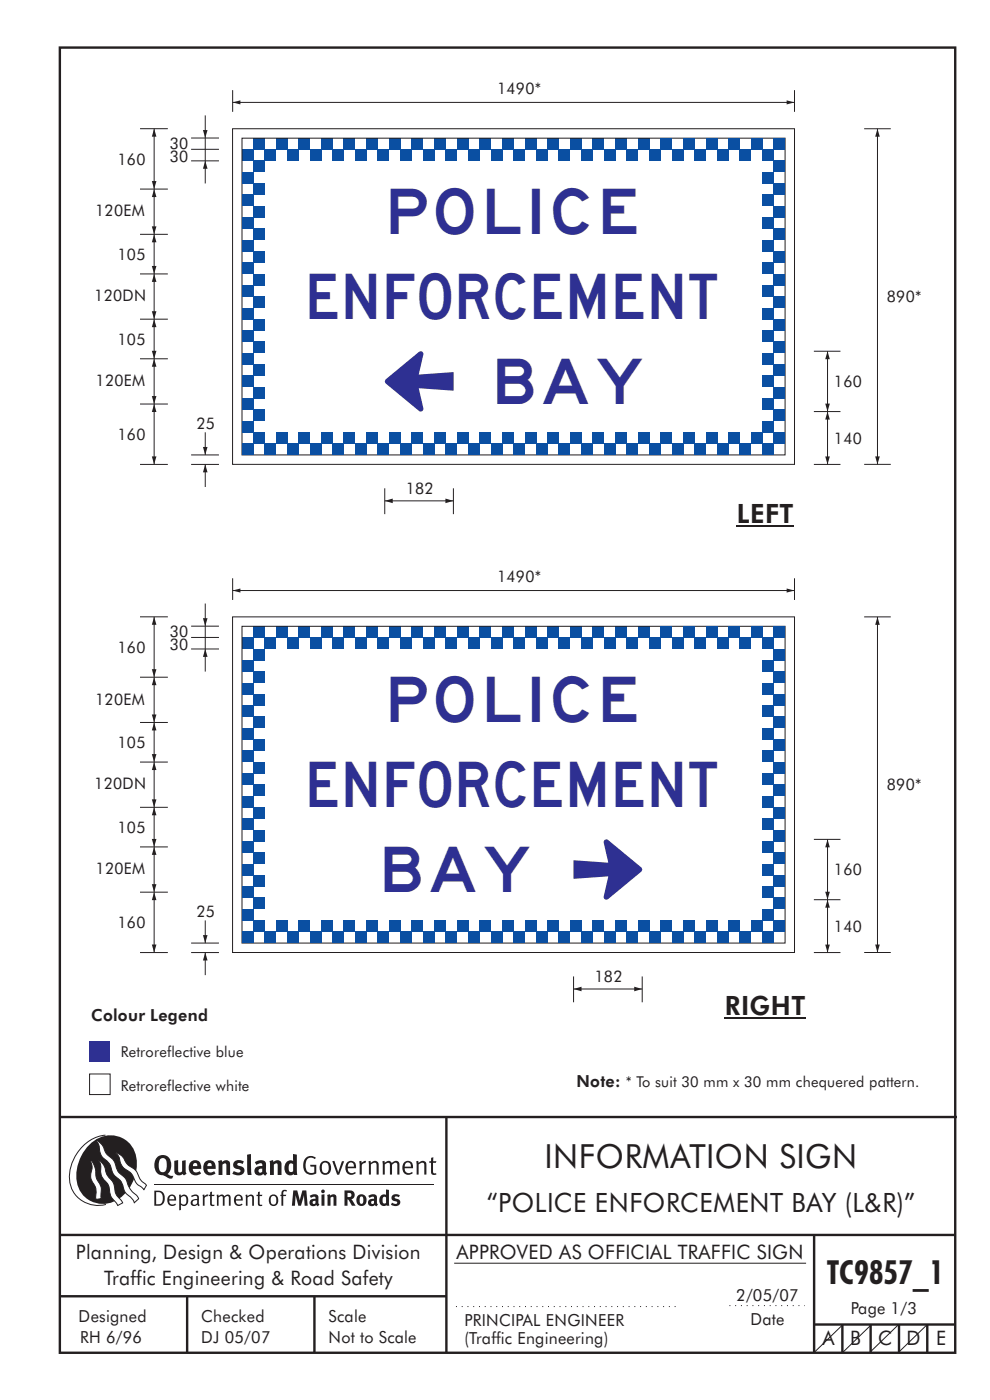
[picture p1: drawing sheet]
<svg xmlns="http://www.w3.org/2000/svg" width="210mm" height="297mm" viewBox="0 0 210 297" stroke-linecap="round" stroke-linejoin="round" font-family="sans-serif">
<g fill="none" stroke="#231f20" stroke-width=".51">
<path d="M12.7 10.1h189.9v276.9h-189.9zM12.7 237h190.3M94.7 236.9v50.1M12.7 262h190M12.7 275h82M39.7 275v12M66.7 275v12M172.7 262v25M172.7 281h30M178.7 281v6M184.7 281v6M190.7 281v6"/>
<path d="M196.7 281v6"/>
</g>
<path d="M96.3 268h74.7" fill="none" stroke="#231f20" stroke-width=".21"/>
<path d="M19 227.8h4.4v4.4h-4.4z" fill-rule="evenodd" fill="#fff" stroke="#231f20" stroke-width=".21"/>
<path d="M19 221h4.4v4.3h-4.4z" fill-rule="evenodd" fill="#2e3092"/>
<path d="M178.7 281.1l-6 5.8" fill="none" stroke="#231f20" stroke-width=".21"/>
<g fill="#231f20">
<path d="M64.9 245.6a1.61 1.61 0 0 1 2.1 0l-.2 .3a1.17 1.17 0 0 0-1.4-.2 1.17 1.17 0 0 0-.6 1.3 1.42 1.42 0 0 0 1.2 1.8l.7-.1v-1.2h-.8l-.1-.4h1.3v1.8a1.82 1.82 0 0 1-2.2 0 1.82 1.82 0 0 1-.6-2.1l.2-.7z" fill-rule="evenodd"/>
<path d="M68.2 246.5a1.77 1.77 0 0 0 .4 2.7 1.39 1.39 0 0 0 1.4-.5 1.39 1.39 0 0 0 .2-1.5 1.19 1.19 0 0 0-2-.7zM68.5 246.8a.83 .83 0 0 1 1 .1 .83 .83 0 0 1 .2 .9 .75 .75 0 0 1-.6 1.1 .75 .75 0 0 1-.8-.9v-.9z" fill-rule="evenodd"/>
<path d="M70.5 246.3h.4l.8 2.4 .8-2.4h.5l-1.1 2.9h-.4z" fill-rule="evenodd"/>
<path d="M73.6 246.7a1.74 1.74 0 0 0 .5 2.5l.9-.1 .5-.2-.2-.3a.89 .89 0 0 1-1.1 .2 .89 .89 0 0 1-.4-1h1.7a1.15 1.15 0 0 0-.4-1.4 1.15 1.15 0 0 0-1.5 .3zM74 246.8a.67 .67 0 0 1 .8-.1 .67 .67 0 0 1 .3 .8h-1.3z" fill-rule="evenodd"/>
<path d="M76.2 246.4l.4-.1 .1 .4 .5-.4h.5l-.2 .5a.61 .61 0 0 0-.8 .6v1.8h-.4z" fill-rule="evenodd"/>
<path d="M78.1 246.4l.5-.1 .1 .4a.89 .89 0 0 1 .9-.4 .89 .89 0 0 1 .7 .7v2.2h-.4v-2.2l-.1-.2-.3-.1-.8 .3v2.2h-.4z" fill-rule="evenodd"/>
<path d="M81.1 246.4l.4-.1 .1 .4a.83 .83 0 0 1 .8-.4 .83 .83 0 0 1 .7 .4 .86 .86 0 0 1 .9-.4 .86 .86 0 0 1 .7 .7v2.2h-.4l-.1-2.4a.5 .5 0 0 0-.8 .1l-.2 .2v2.1h-.5v-2.3l-.4-.2-.7 .3v2.2h-.4z" fill-rule="evenodd"/>
<path d="M85.7 246.7a1.74 1.74 0 0 0 .5 2.5l.9-.1 .5-.2-.2-.3a.89 .89 0 0 1-1.1 .2 .89 .89 0 0 1-.4-1h1.7a1.15 1.15 0 0 0-.5-1.4 1.15 1.15 0 0 0-1.4 .3zM86 246.8a.67 .67 0 0 1 .9-.1 .67 .67 0 0 1 .3 .8h-1.3z" fill-rule="evenodd"/>
<path d="M88.3 246.4l.4-.1 .1 .4a.89 .89 0 0 1 .9-.4 .89 .89 0 0 1 .7 .7v2.2h-.4v-2.2l-.1-.2-.3-.1-.8 .3v2.2h-.4z" fill-rule="evenodd"/>
<path d="M91.5 245.6l.4-.1v.8h.7l-.2 .4h-.5v2.1l.1 .1h.5l.1 .3a.71 .71 0 0 1-1.2-.6v-1.9h-.3v-.4h.3z" fill-rule="evenodd"/>
<path d="M37 246.3l.8-.2v2a.46 .46 0 0 0 .2 .6 .46 .46 0 0 0 .6-.2v-2.2l.8-.2v2.4l.2 .5-.6 .3-.2-.3a1.03 1.03 0 0 1-1.2 .3 1.03 1.03 0 0 1-.6-1.1z" fill-rule="evenodd"/>
<path d="M40.4 246.5a1.64 1.64 0 0 0 0 2.3 1.64 1.64 0 0 0 2.3 .1l-.4-.4a.78 .78 0 0 1-.9 .2 .78 .78 0 0 1-.5-.7h1.8a1.37 1.37 0 0 0-.6-1.7 1.37 1.37 0 0 0-1.7 .2zM41 246.9a.48 .48 0 0 1 .7-.1 .48 .48 0 0 1 .2 .6h-1z" fill-rule="evenodd"/>
<path d="M43.5 246.5a1.65 1.65 0 0 0-.2 2 1.65 1.65 0 0 0 1.9 .7l.5-.3-.3-.4a.78 .78 0 0 1-.9 .3 .78 .78 0 0 1-.5-.8h1.8a1.37 1.37 0 0 0-.6-1.7 1.37 1.37 0 0 0-1.7 .2zM44.1 246.9a.48 .48 0 0 1 .6-.1 .48 .48 0 0 1 .2 .6h-.9z" fill-rule="evenodd"/>
<path d="M46.3 246.3l.7-.2 .1 .4a.95 .95 0 0 1 1-.3 .95 .95 0 0 1 .7 .8v2.3h-.8v-2.3l-.3-.2-.5 .3v2.2h-.8z" fill-rule="evenodd"/>
<path d="M49.7 246.5a1.73 1.73 0 0 1 2-.1l-.2 .5-.6-.2a.42 .42 0 0 0-.6 .3l.2 .2a1.23 1.23 0 0 1 1.4 1.1 1.47 1.47 0 0 1-2.3 .9l-.3-.2 .3-.6 .7 .3a.47 .47 0 0 0 .7-.3 .87 .87 0 0 0-1-.5l-.4-.2-.1-.4z" fill-rule="evenodd"/>
<path d="M54.1 246.5l.3 .6 .3-.2a.62 .62 0 0 1 .9 .1v.4a1.21 1.21 0 0 0-1.3 .3 1.21 1.21 0 0 0-.2 1.3 1.19 1.19 0 0 0 1.7 0l.5 .4 .4-.5-.3-.3v-1.4a.96 .96 0 0 0-1.3-1.1zM55 248l.6-.1v.7a.43 .43 0 0 1-.6 .1 .43 .43 0 0 1 0-.7z" fill-rule="evenodd"/>
<path d="M57.2 246.3l.7-.2 .1 .4a.95 .95 0 0 1 1-.3 .95 .95 0 0 1 .7 .8v2.3h-.8v-2.3l-.3-.2-.5 .3v2.2h-.8z" fill-rule="evenodd"/>
<path d="M62.2 244.8v1.5a1.29 1.29 0 0 0-1.4 .2 1.29 1.29 0 0 0-.5 1.3 1.24 1.24 0 0 0 .5 1.3 1.24 1.24 0 0 0 1.5 0l.1 .2h.7l-.1-4.4zM61.5 246.9l.4-.1 .3 .2v1.5l-.3 .1a.48 .48 0 0 1-.6-.4 1.52 1.52 0 0 1 .2-1.3z" fill-rule="evenodd"/>
<path d="M52.4 245l.8-.2 .2 4.5h-.8l-.1-.2z" fill-rule="evenodd"/>
</g>
<path d="M22.4 240.8a9 9 0 0 0-7.4 10.9 6.2 6.2 0 0 0 7.5 3.8M32.7 251.4h59.4" fill="none" stroke="#231f20" stroke-width=".21"/>
<path d="M19.1 242.7a5.7 5.7 0 0 1 6.5-1.4 5.7 5.7 0 0 1 3.4 5.7 8.6 8.6 0 0 1-6.2 8.3 5.7 5.7 0 0 1-6.5-7 9.9 9.9 0 0 1 2.8-5.6z" fill-rule="evenodd" fill="#231f20"/>
<path d="M24.4 244.5a3.1 3.1 0 0 1 2.3 2.2l.8 .7a3.2 3.2 0 0 1 2 2.4l.4 .6 1.2 1.1-.6 .9-.2-.3a3.5 3.5 0 0 1-1.9-2.1 3.8 3.8 0 0 0-2.1-2.2 3.5 3.5 0 0 1-1-2.2zM20.4 241.9a3.4 3.4 0 0 1 1.9 2.4l.7 .9a3.3 3.3 0 0 1 1.7 2.6 4.4 4.4 0 0 0 1.7 2l.3 .3a6.1 6.1 0 0 0 2.5 3.7l.2 .5-.9 .9a6.1 6.1 0 0 0-1.9-2.3l-.4-.7a3.6 3.6 0 0 0-1.9-2.8l-.6-1a3.6 3.6 0 0 0-1.9-2.8 3.7 3.7 0 0 1-.8-2.4zM21 246.1a3.4 3.4 0 0 1 1.5 2.7l.6 1a3.8 3.8 0 0 1 1.4 3.1l.3 .7 1.2 1.6-1 .5-.5-.7a3.2 3.2 0 0 1-1.3-2.8 4.3 4.3 0 0 0-1.4-2.2 4.7 4.7 0 0 1-.5-3zM19.2 246.1a5.1 5.1 0 0 1 1.2 3.7l.3 .7a3.1 3.1 0 0 1 .7 2.9l.1 .9-1.1 .2-.1-.8a3.5 3.5 0 0 0-.9-3.3 3.6 3.6 0 0 1 .1-2.5z" fill-rule="evenodd" fill="#fff" stroke="#231f20" stroke-width=".21"/>
<g fill="#231f20">
<path d="M33.4 245.5a2.51 2.51 0 0 0 .4 3.7l.8 .1a2.78 2.78 0 0 0 2 .7l.2-.6h-.6l-.7-.3a2.56 2.56 0 0 0 0-3.8 1.83 1.83 0 0 0-2.1 .2zM34 245.8a.87 .87 0 0 1 1 .1 .87 .87 0 0 1 .4 .9v.4a1.17 1.17 0 0 1-.9 1.5l-.3-.1a2.38 2.38 0 0 1-.2-2.8z" fill-rule="evenodd"/>
<path d="M33.1 252.9v2.6a1.12 1.12 0 0 0 1.2-.3 1.12 1.12 0 0 0 .2-1.2l-.1-.5-.3-.5zM32.7 252.6h1.1a1.67 1.67 0 0 1 1.2 1.6 1.67 1.67 0 0 1-1.3 1.6h-1zM36.1 253.9l-.2 .5h1.1a.55 .55 0 0 0-.3-.6 .55 .55 0 0 0-.6 .1zM35.8 253.7a.95 .95 0 0 1 1.2-.1 .95 .95 0 0 1 .4 1.1h-1.5a.72 .72 0 0 0 .4 .8 .72 .72 0 0 0 .9-.2l.1 .3a1.15 1.15 0 0 1-1.5 0 1.15 1.15 0 0 1-.2-1.5zM38.4 254.1v1.1a.7 .7 0 0 0 .9 .2 .7 .7 0 0 0 .2-.9 .61 .61 0 0 0-.4-.7 .61 .61 0 0 0-.7 .3zM38 253.5l.3-.1 .1 .4a.95 .95 0 0 1 1.2-.2 .95 .95 0 0 1 .3 1.2 .92 .92 0 0 1-.5 .9 .92 .92 0 0 1-1-.1v1.1l-.4 .1zM40.9 254.8a.5 .5 0 0 0 .2 .8 .5 .5 0 0 0 .7-.4v-.6zM40.5 253.7a1 1 0 0 1 1.7 .3v1.4l.2 .2-.2 .3-.3-.4a.78 .78 0 0 1-1.4 0 .78 .78 0 0 1 .8-1.1h.5a.58 .58 0 0 0-.3-.7 .58 .58 0 0 0-.7 .2zM43 253.5l.3-.1 .1 .4 .3-.3 .5-.1-.2 .4a.52 .52 0 0 0-.6 .5v1.5h-.4zM44.6 252.9l.4-.1-.1 .7h.6l-.1 .2h-.5v1.5a.35 .35 0 0 0 .6 .3v.3a.57 .57 0 0 1-.6 .1 .57 .57 0 0 1-.3-.6v-1.6h-.3v-.2h.3zM45.9 253.5l.4-.1 .1 .4 .2-.2a.64 .64 0 0 1 1 .2 .7 .7 0 0 1 .8-.4 .7 .7 0 0 1 .5 .6v1.8h-.4v-1.7l-.2-.4-.7 .4v1.7h-.3v-1.7a.38 .38 0 0 0-.3-.4 .38 .38 0 0 0-.5 .2l-.1 .2v1.7h-.4zM50.2 253.9l-.2 .5h1.1a.55 .55 0 0 0-.2-.6 .55 .55 0 0 0-.7 .1zM49.9 253.7a.95 .95 0 0 1 1.2-.1 .95 .95 0 0 1 .4 1.1h-1.5a.72 .72 0 0 0 .4 .8 .72 .72 0 0 0 .9-.2l.1 .3a1.15 1.15 0 0 1-1.5 0 1.15 1.15 0 0 1-.2-1.5zM52.1 253.5l.3-.1 .1 .4a.72 .72 0 0 1 .8-.4 .72 .72 0 0 1 .6 .6v1.8h-.4v-1.6a.45 .45 0 0 0-.3-.5 .45 .45 0 0 0-.5 .2l-.2 .2v1.7h-.3zM54.7 252.9l.4-.1v.7h.6l-.1 .2h-.5v1.5a.35 .35 0 0 0 .5 .3v.3a.57 .57 0 0 1-.6 .1 .57 .57 0 0 1-.3-.6v-1.6h-.3v-.2h.3zM57.6 253.8l-.2 .8a.65 .65 0 0 0 .3 .8 .65 .65 0 0 0 .8-.2l.1-.1a.93 .93 0 0 0-.7-1.4zM57.3 253.7a1.12 1.12 0 0 1 1.4 0 1.12 1.12 0 0 1 .2 1.5 1.01 1.01 0 0 1-1.2 .6 1.01 1.01 0 0 1-.7-1.2zM59.9 252.6l.5-.2 .5 .1-.2 .3-.3-.1-.3 .2v.6h.6l-.1 .2h-.5v2.1h-.4v-2.1h-.2v-.2h.2zM62.2 252.5l-.3 3.3h.7l.1-2.3 .6 2.3h.5l.7-2.3 .1 2.3h.7l-.3-3.3h-.9l-.5 2.2-.5-2.2zM65.7 253.7l.3 .4a.51 .51 0 0 1 .5-.3 .51 .51 0 0 1 .4 .4v.1a.88 .88 0 0 0-1.1 .3 .88 .88 0 0 0 .2 1.2 .9 .9 0 0 0 1.1-.2l.3 .3 .4-.4-.3-.3v-1a.87 .87 0 0 0-.4-.9 .87 .87 0 0 0-1 .2zM66.4 254.8l.5-.1v.6l-.1 .1h-.3l-.2-.2zM68.2 253.4v2.4h.6v-2.5zM68.1 252.7a.4 .4 0 0 0 .8 0 .4 .4 0 0 0-.8 0zM69.4 253.5l.1 2.3h.6v-1.7a.33 .33 0 0 1 .4-.2 .33 .33 0 0 1 .2 .3v1.6h.7v-1.8a.75 .75 0 0 0-.6-.6 .75 .75 0 0 0-.8 .2v-.3zM73.1 252.5v3.3h.6v-1.4l.3 .3 .7 1.1h.7l-.9-1.4a.94 .94 0 0 0 .7-1 .94 .94 0 0 0-.9-.9zM73.7 253.1a.51 .51 0 0 1 .7 .1 .51 .51 0 0 1-.1 .7h-.6zM75.9 253.7a1.19 1.19 0 0 0-.1 1.7 1.19 1.19 0 0 0 1.7 0 1.19 1.19 0 0 0 0-1.6 1.19 1.19 0 0 0-1.6-.1zM76.5 253.9l.2-.1a.99 .99 0 0 1 0 1.6 1.06 1.06 0 0 1-.2-1.5zM78.1 253.7l.3 .4a.51 .51 0 0 1 .5-.3 .51 .51 0 0 1 .4 .4v.1a.88 .88 0 0 0-1.1 .3 .88 .88 0 0 0 .2 1.2 .9 .9 0 0 0 1.1-.2l.3 .3 .4-.4-.2-.3v-1a.87 .87 0 0 0-.5-.9 .87 .87 0 0 0-1 .2zM78.9 254.8l.4-.1v.6l-.1 .1h-.3l-.2-.2zM81.9 252.3v1.2a1.2 1.2 0 0 0-1.4 .6 1.2 1.2 0 0 0 .2 1.4l.5 .3 .8-.1v.1h.6l-.1-3.4zM81.4 253.9l.5 .1-.1 1.2a.46 .46 0 0 1-.5 0 .46 .46 0 0 1-.2-.6zM83.3 253.5a.79 .79 0 0 0-.2 1 .79 .79 0 0 0 1 .4 .33 .33 0 0 1 0 .5 .33 .33 0 0 1-.5-.1l-.5-.2-.2 .5a1.15 1.15 0 0 0 1.2 .3 1.15 1.15 0 0 0 .8-1 1.49 1.49 0 0 0-1.2-.8 .4 .4 0 0 1 .3-.3 .4 .4 0 0 1 .4 .1l.2 .1 .2-.4a1.47 1.47 0 0 0-1.5-.1z" fill-rule="evenodd"/>
</g>
<path d="M96.7 277.2h47.3" fill="none" stroke="#231f20" stroke-width=".21" stroke-dasharray=".2 1" stroke-linecap="butt"/>
<path d="M184.7 281.1l-5.9 5.8" fill="none" stroke="#231f20" stroke-width=".21"/>
<path d="M156.3 111.5h12.1M153.8 216h17.2" fill="none" stroke="#231f20" stroke-width=".26"/>
<g fill="#0a4fa2">
<path d="M51.3 135.3h2.4v2.4h-2.4z" fill-rule="evenodd"/>
<path d="M56.1 135.3h2.4v2.4h-2.4z" fill-rule="evenodd"/>
<path d="M60.9 135.3h2.4v2.4h-2.4z" fill-rule="evenodd"/>
<path d="M53.7 132.9h2.4v2.4h-2.4z" fill-rule="evenodd"/>
<path d="M58.5 132.9h2.4v2.4h-2.4z" fill-rule="evenodd"/>
<path d="M63.3 132.9h2.4v2.4h-2.4z" fill-rule="evenodd"/>
<path d="M65.7 135.3h2.4v2.4h-2.4z" fill-rule="evenodd"/>
<path d="M70.5 135.3h2.4v2.4h-2.4z" fill-rule="evenodd"/>
<path d="M75.3 135.3h2.4v2.4h-2.4z" fill-rule="evenodd"/>
<path d="M68.1 132.9h2.4v2.4h-2.4z" fill-rule="evenodd"/>
<path d="M72.9 132.9h2.4v2.4h-2.4z" fill-rule="evenodd"/>
<path d="M77.7 132.9h2.4v2.4h-2.4z" fill-rule="evenodd"/>
<path d="M106.5 132.9h2.4v2.4h-2.4z" fill-rule="evenodd"/>
<path d="M101.7 132.9h2.4v2.4h-2.4z" fill-rule="evenodd"/>
<path d="M96.9 132.9h2.4v2.4h-2.4z" fill-rule="evenodd"/>
<path d="M104.1 135.3h2.4v2.4h-2.4z" fill-rule="evenodd"/>
<path d="M99.3 135.3h2.4v2.4h-2.4z" fill-rule="evenodd"/>
<path d="M94.5 135.3h2.4v2.4h-2.4z" fill-rule="evenodd"/>
<path d="M92.1 132.9h2.4v2.4h-2.4z" fill-rule="evenodd"/>
<path d="M87.3 132.9h2.4v2.4h-2.4z" fill-rule="evenodd"/>
<path d="M82.5 132.9h2.4v2.4h-2.4z" fill-rule="evenodd"/>
<path d="M89.7 135.3h2.4v2.4h-2.4z" fill-rule="evenodd"/>
<path d="M84.9 135.3h2.4v2.4h-2.4z" fill-rule="evenodd"/>
<path d="M80.1 135.3h2.4v2.4h-2.4z" fill-rule="evenodd"/>
<path d="M108.9 135.3h2.4v2.4h-2.4z" fill-rule="evenodd"/>
<path d="M113.7 135.3h2.4v2.4h-2.4z" fill-rule="evenodd"/>
<path d="M118.5 135.3h2.4v2.4h-2.4z" fill-rule="evenodd"/>
<path d="M111.3 132.9h2.4v2.4h-2.4z" fill-rule="evenodd"/>
<path d="M116.1 132.9h2.4v2.4h-2.4z" fill-rule="evenodd"/>
<path d="M120.9 132.9h2.4v2.4h-2.4z" fill-rule="evenodd"/>
<path d="M123.3 135.3h2.4v2.4h-2.4z" fill-rule="evenodd"/>
<path d="M128.1 135.3h2.4v2.4h-2.4z" fill-rule="evenodd"/>
<path d="M132.9 135.3h2.4v2.4h-2.4z" fill-rule="evenodd"/>
<path d="M125.7 132.9h2.4v2.4h-2.4z" fill-rule="evenodd"/>
<path d="M130.5 132.9h2.4v2.4h-2.4z" fill-rule="evenodd"/>
<path d="M135.3 132.9h2.4v2.4h-2.4z" fill-rule="evenodd"/>
</g>
<path d="M49.3 130.9h119.2v71.2h-119.2zM51.3 132.9h115.2v67.2h-115.2z" fill="none" stroke="#231f20" stroke-width=".21"/>
<g fill="#0a4fa2">
<path d="M164.1 132.9h2.4v2.4h-2.4z" fill-rule="evenodd"/>
<path d="M159.3 132.9h2.4v2.4h-2.4z" fill-rule="evenodd"/>
<path d="M154.5 132.9h2.4v2.4h-2.4z" fill-rule="evenodd"/>
<path d="M161.7 135.3h2.4v2.4h-2.4z" fill-rule="evenodd"/>
<path d="M156.9 135.3h2.4v2.4h-2.4z" fill-rule="evenodd"/>
<path d="M152.1 135.3h2.4v2.4h-2.4z" fill-rule="evenodd"/>
<path d="M149.7 132.9h2.4v2.4h-2.4z" fill-rule="evenodd"/>
<path d="M144.9 132.9h2.4v2.4h-2.4z" fill-rule="evenodd"/>
<path d="M140.1 132.9h2.4v2.4h-2.4z" fill-rule="evenodd"/>
<path d="M147.3 135.3h2.4v2.4h-2.4z" fill-rule="evenodd"/>
<path d="M142.5 135.3h2.4v2.4h-2.4z" fill-rule="evenodd"/>
<path d="M137.7 135.3h2.4v2.4h-2.4z" fill-rule="evenodd"/>
<path d="M161.7 140.1h2.4v2.4h-2.4z" fill-rule="evenodd"/>
<path d="M164.1 137.7h2.4v2.4h-2.4z" fill-rule="evenodd"/>
<path d="M161.7 149.7h2.4v2.4h-2.4z" fill-rule="evenodd"/>
<path d="M164.1 147.3h2.4v2.4h-2.4z" fill-rule="evenodd"/>
<path d="M164.1 142.5h2.4v2.4h-2.4z" fill-rule="evenodd"/>
<path d="M161.7 144.9h2.4v2.4h-2.4z" fill-rule="evenodd"/>
<path d="M161.7 168.9h2.4v2.4h-2.4z" fill-rule="evenodd"/>
<path d="M164.1 166.5h2.4v2.4h-2.4z" fill-rule="evenodd"/>
<path d="M164.1 161.7h2.4v2.4h-2.4z" fill-rule="evenodd"/>
<path d="M161.7 164.1h2.4v2.4h-2.4z" fill-rule="evenodd"/>
<path d="M164.1 152.1h2.4v2.4h-2.4z" fill-rule="evenodd"/>
<path d="M161.7 154.5h2.4v2.4h-2.4z" fill-rule="evenodd"/>
<path d="M161.7 159.3h2.4v2.4h-2.4z" fill-rule="evenodd"/>
<path d="M164.1 156.9h2.4v2.4h-2.4z" fill-rule="evenodd"/>
<path d="M164.1 190.5h2.4v2.4h-2.4z" fill-rule="evenodd"/>
<path d="M161.7 192.9h2.4v2.4h-2.4z" fill-rule="evenodd"/>
<path d="M161.7 197.7h2.4v2.4h-2.4z" fill-rule="evenodd"/>
<path d="M164.1 195.3h2.4v2.4h-2.4z" fill-rule="evenodd"/>
<path d="M164.1 171.3h2.4v2.4h-2.4z" fill-rule="evenodd"/>
<path d="M161.7 173.7h2.4v2.4h-2.4z" fill-rule="evenodd"/>
<path d="M161.7 178.5h2.4v2.4h-2.4z" fill-rule="evenodd"/>
<path d="M164.1 176.1h2.4v2.4h-2.4z" fill-rule="evenodd"/>
<path d="M161.7 188.1h2.4v2.4h-2.4z" fill-rule="evenodd"/>
<path d="M164.1 185.7h2.4v2.4h-2.4z" fill-rule="evenodd"/>
<path d="M164.1 180.9h2.4v2.4h-2.4z" fill-rule="evenodd"/>
<path d="M161.7 183.3h2.4v2.4h-2.4z" fill-rule="evenodd"/>
<path d="M51.3 140.1h2.4v2.4h-2.4z" fill-rule="evenodd"/>
<path d="M53.7 137.7h2.4v2.4h-2.4z" fill-rule="evenodd"/>
<path d="M51.3 149.7h2.4v2.4h-2.4z" fill-rule="evenodd"/>
<path d="M53.7 147.3h2.4v2.4h-2.4z" fill-rule="evenodd"/>
<path d="M53.7 142.5h2.4v2.4h-2.4z" fill-rule="evenodd"/>
<path d="M51.3 144.9h2.4v2.4h-2.4z" fill-rule="evenodd"/>
<path d="M51.3 168.9h2.4v2.4h-2.4z" fill-rule="evenodd"/>
<path d="M53.7 166.5h2.4v2.4h-2.4z" fill-rule="evenodd"/>
<path d="M53.7 161.7h2.4v2.4h-2.4z" fill-rule="evenodd"/>
<path d="M51.3 164.1h2.4v2.4h-2.4z" fill-rule="evenodd"/>
<path d="M53.7 152.1h2.4v2.4h-2.4z" fill-rule="evenodd"/>
<path d="M51.3 154.5h2.4v2.4h-2.4z" fill-rule="evenodd"/>
<path d="M51.3 159.3h2.4v2.4h-2.4z" fill-rule="evenodd"/>
<path d="M53.7 156.9h2.4v2.4h-2.4z" fill-rule="evenodd"/>
<path d="M53.7 190.5h2.4v2.4h-2.4z" fill-rule="evenodd"/>
<path d="M51.3 192.9h2.4v2.4h-2.4z" fill-rule="evenodd"/>
<path d="M51.3 197.7h2.4v2.4h-2.4z" fill-rule="evenodd"/>
<path d="M53.7 195.3h2.4v2.4h-2.4z" fill-rule="evenodd"/>
<path d="M53.7 171.3h2.4v2.4h-2.4z" fill-rule="evenodd"/>
<path d="M51.3 173.7h2.4v2.4h-2.4z" fill-rule="evenodd"/>
<path d="M51.3 178.5h2.4v2.4h-2.4z" fill-rule="evenodd"/>
<path d="M53.7 176.1h2.4v2.4h-2.4z" fill-rule="evenodd"/>
<path d="M51.3 188.1h2.4v2.4h-2.4z" fill-rule="evenodd"/>
<path d="M53.7 185.7h2.4v2.4h-2.4z" fill-rule="evenodd"/>
<path d="M53.7 180.9h2.4v2.4h-2.4z" fill-rule="evenodd"/>
<path d="M51.3 183.3h2.4v2.4h-2.4z" fill-rule="evenodd"/>
<path d="M60.9 197.7h2.4v2.4h-2.4z" fill-rule="evenodd"/>
<path d="M58.5 195.3h2.4v2.4h-2.4z" fill-rule="evenodd"/>
<path d="M63.3 195.3h2.4v2.4h-2.4z" fill-rule="evenodd"/>
<path d="M65.7 197.7h2.4v2.4h-2.4z" fill-rule="evenodd"/>
<path d="M70.5 197.7h2.4v2.4h-2.4z" fill-rule="evenodd"/>
<path d="M75.3 197.7h2.4v2.4h-2.4z" fill-rule="evenodd"/>
<path d="M68.1 195.3h2.4v2.4h-2.4z" fill-rule="evenodd"/>
<path d="M72.9 195.3h2.4v2.4h-2.4z" fill-rule="evenodd"/>
<path d="M77.7 195.3h2.4v2.4h-2.4z" fill-rule="evenodd"/>
<path d="M106.5 195.3h2.4v2.4h-2.4z" fill-rule="evenodd"/>
<path d="M101.7 195.3h2.4v2.4h-2.4z" fill-rule="evenodd"/>
<path d="M96.9 195.3h2.4v2.4h-2.4z" fill-rule="evenodd"/>
<path d="M104.1 197.7h2.4v2.4h-2.4z" fill-rule="evenodd"/>
<path d="M99.3 197.7h2.4v2.4h-2.4z" fill-rule="evenodd"/>
<path d="M94.5 197.7h2.4v2.4h-2.4z" fill-rule="evenodd"/>
<path d="M92.1 195.3h2.4v2.4h-2.4z" fill-rule="evenodd"/>
<path d="M87.3 195.3h2.4v2.4h-2.4z" fill-rule="evenodd"/>
<path d="M82.5 195.3h2.4v2.4h-2.4z" fill-rule="evenodd"/>
<path d="M89.7 197.7h2.4v2.4h-2.4z" fill-rule="evenodd"/>
<path d="M84.9 197.7h2.4v2.4h-2.4z" fill-rule="evenodd"/>
<path d="M80.1 197.7h2.4v2.4h-2.4z" fill-rule="evenodd"/>
<path d="M108.9 197.7h2.4v2.4h-2.4z" fill-rule="evenodd"/>
<path d="M113.7 197.7h2.4v2.4h-2.4z" fill-rule="evenodd"/>
<path d="M118.5 197.7h2.4v2.4h-2.4z" fill-rule="evenodd"/>
<path d="M111.3 195.3h2.4v2.4h-2.4z" fill-rule="evenodd"/>
<path d="M116.1 195.3h2.4v2.4h-2.4z" fill-rule="evenodd"/>
<path d="M120.9 195.3h2.4v2.4h-2.4z" fill-rule="evenodd"/>
<path d="M123.3 197.7h2.4v2.4h-2.4z" fill-rule="evenodd"/>
<path d="M128.1 197.7h2.4v2.4h-2.4z" fill-rule="evenodd"/>
<path d="M132.9 197.7h2.4v2.4h-2.4z" fill-rule="evenodd"/>
<path d="M125.7 195.3h2.4v2.4h-2.4z" fill-rule="evenodd"/>
<path d="M130.5 195.3h2.4v2.4h-2.4z" fill-rule="evenodd"/>
<path d="M135.3 195.3h2.4v2.4h-2.4z" fill-rule="evenodd"/>
<path d="M159.3 195.3h2.4v2.4h-2.4z" fill-rule="evenodd"/>
<path d="M154.5 195.3h2.4v2.4h-2.4z" fill-rule="evenodd"/>
<path d="M156.9 197.7h2.4v2.4h-2.4z" fill-rule="evenodd"/>
<path d="M152.1 197.7h2.4v2.4h-2.4z" fill-rule="evenodd"/>
<path d="M149.7 195.3h2.4v2.4h-2.4z" fill-rule="evenodd"/>
<path d="M144.9 195.3h2.4v2.4h-2.4z" fill-rule="evenodd"/>
<path d="M140.1 195.3h2.4v2.4h-2.4z" fill-rule="evenodd"/>
<path d="M147.3 197.7h2.4v2.4h-2.4z" fill-rule="evenodd"/>
<path d="M142.5 197.7h2.4v2.4h-2.4z" fill-rule="evenodd"/>
<path d="M137.7 197.7h2.4v2.4h-2.4z" fill-rule="evenodd"/>
<path d="M56.1 197.7h2.4v2.4h-2.4z" fill-rule="evenodd"/>
</g>
<path d="M121.6 182.5l7.4 .5-.9-4.2a.58 .58 0 0 1 .2-.7 .58 .58 0 0 1 .7 .1l7.1 5.9a.55 .55 0 0 1-.1 .8l-7 5.8a.58 .58 0 0 1-.7 .1 .58 .58 0 0 1-.2-.7l.9-4.2-7.4 .5z" fill-rule="evenodd" fill="#2e3092"/>
<path d="M175.5 190.9v11.2" fill="none" stroke="#231f20" stroke-width=".21"/>
<g fill="#231f20">
<path d="M175.5 190.9l.5 1.7h-1z"/>
<path d="M175 200.4h1l-.5 1.7z"/>
</g>
<path d="M175.5 178.1v12.8" fill="none" stroke="#231f20" stroke-width=".21"/>
<g fill="#231f20">
<path d="M175.5 178.1l.5 1.7h-1z"/>
<path d="M175 189.2h1l-.5 1.7z"/>
</g>
<path d="M49.3 125.3h119.2M168.5 122.7v4.6M172.6 178.1h5.7M172.6 190.9h5.7" fill="none" stroke="#231f20" stroke-width=".21"/>
<g fill="#231f20">
<path d="M49.3 125.3l1.7-.5v.9z"/>
<path d="M166.9 124.8l1.6 .5-1.6 .4z"/>
</g>
<path d="M49.3 122.7v4.6M186.1 130.9v71.2" fill="none" stroke="#231f20" stroke-width=".21"/>
<g fill="#231f20">
<path d="M186.1 130.9l.5 1.7h-1z"/>
<path d="M185.6 200.4h1l-.5 1.7z"/>
</g>
<path d="M183.3 130.9h5.7M29.7 153.3h5.9M29.7 171.3h5.9M29.7 179.7h5.9M29.7 161.7h5.9M29.7 189.3h5.9M32.7 189.3v12.8M29.7 202.1h5.9M172.6 202.1h5.7M183.3 202.1h5.7" fill="none" stroke="#231f20" stroke-width=".21"/>
<g fill="#231f20">
<path d="M32.7 189.3l.5 1.7h-1z"/>
<path d="M32.2 200.4h1l-.5 1.7z"/>
</g>
<path d="M32.7 179.7v9.6" fill="none" stroke="#231f20" stroke-width=".21"/>
<g fill="#231f20">
<path d="M32.7 179.7l.5 1.7h-1z"/>
<path d="M32.2 187.6h1l-.5 1.7z"/>
</g>
<path d="M32.7 161.7v9.6" fill="none" stroke="#231f20" stroke-width=".21"/>
<g fill="#231f20">
<path d="M32.7 161.7l.5 1.7h-1z"/>
<path d="M32.2 169.6h1l-.5 1.7z"/>
</g>
<path d="M32.7 143.7v9.6" fill="none" stroke="#231f20" stroke-width=".21"/>
<g fill="#231f20">
<path d="M32.7 143.7l.5 1.7h-1z"/>
<path d="M32.2 151.6h1l-.5 1.7z"/>
</g>
<path d="M121.7 209.8h14.5" fill="none" stroke="#231f20" stroke-width=".21"/>
<g fill="#231f20">
<path d="M121.7 209.8l1.7-.5v1z"/>
<path d="M134.5 209.3l1.7 .5-1.7 .5z"/>
</g>
<path d="M43.5 195.3v4.8M40.5 202.1h5.9M40.5 200.1h5.9M121.7 207.1v5.5M136.2 207.1v5.5" fill="none" stroke="#231f20" stroke-width=".21"/>
<path d="M43 198.4h1l-.5 1.7z" fill="#231f20"/>
<path d="M43.5 202.1v4.8" fill="none" stroke="#231f20" stroke-width=".21"/>
<path d="M43.5 202.1l.5 1.7h-1z" fill="#231f20"/>
<path d="M40.5 137.7h5.9M40.5 132.8h5.9M43.5 128v4.8" fill="none" stroke="#231f20" stroke-width=".21"/>
<path d="M43 131.1h1l-.5 1.7z" fill="#231f20"/>
<path d="M43.5 137.7v4.8" fill="none" stroke="#231f20" stroke-width=".21"/>
<path d="M43.5 137.7l.5 1.7h-1z" fill="#231f20"/>
<path d="M40.5 135.2h5.9M43.5 132.8v4.9M32.7 171.3v8.4" fill="none" stroke="#231f20" stroke-width=".21"/>
<g fill="#231f20">
<path d="M32.7 171.3l.5 1.7h-1z"/>
<path d="M32.2 178h1l-.5 1.7z"/>
</g>
<path d="M29.7 130.9h5.9M32.7 130.9v12.8M29.7 143.7h5.9" fill="none" stroke="#231f20" stroke-width=".21"/>
<g fill="#231f20">
<path d="M32.7 130.9l.5 1.6h-1z"/>
<path d="M32.2 142h1l-.5 1.7z"/>
</g>
<path d="M32.7 153.3v8.4" fill="none" stroke="#231f20" stroke-width=".21"/>
<g fill="#231f20">
<path d="M32.7 153.3l.5 1.7h-1z"/>
<path d="M32.2 160h1l-.5 1.7z"/>
</g>
<g fill="#0a4fa2">
<path d="M51.3 31.7h2.4v2.4h-2.4z" fill-rule="evenodd"/>
<path d="M56.1 31.7h2.4v2.4h-2.4z" fill-rule="evenodd"/>
<path d="M60.9 31.7h2.4v2.4h-2.4z" fill-rule="evenodd"/>
<path d="M53.7 29.3h2.4v2.4h-2.4z" fill-rule="evenodd"/>
<path d="M58.5 29.3h2.4v2.4h-2.4z" fill-rule="evenodd"/>
<path d="M63.3 29.3h2.4v2.4h-2.4z" fill-rule="evenodd"/>
<path d="M65.7 31.7h2.4v2.4h-2.4z" fill-rule="evenodd"/>
<path d="M70.5 31.7h2.4v2.4h-2.4z" fill-rule="evenodd"/>
<path d="M75.3 31.7h2.4v2.4h-2.4z" fill-rule="evenodd"/>
<path d="M68.1 29.3h2.4v2.4h-2.4z" fill-rule="evenodd"/>
<path d="M72.9 29.3h2.4v2.4h-2.4z" fill-rule="evenodd"/>
<path d="M77.7 29.3h2.4v2.4h-2.4z" fill-rule="evenodd"/>
<path d="M106.5 29.3h2.4v2.4h-2.4z" fill-rule="evenodd"/>
<path d="M101.7 29.3h2.4v2.4h-2.4z" fill-rule="evenodd"/>
<path d="M96.9 29.3h2.4v2.4h-2.4z" fill-rule="evenodd"/>
<path d="M104.1 31.7h2.4v2.4h-2.4z" fill-rule="evenodd"/>
<path d="M99.3 31.7h2.4v2.4h-2.4z" fill-rule="evenodd"/>
<path d="M94.5 31.7h2.4v2.4h-2.4z" fill-rule="evenodd"/>
<path d="M92.1 29.3h2.4v2.4h-2.4z" fill-rule="evenodd"/>
<path d="M87.3 29.3h2.4v2.4h-2.4z" fill-rule="evenodd"/>
<path d="M82.5 29.3h2.4v2.4h-2.4z" fill-rule="evenodd"/>
<path d="M89.7 31.7h2.4v2.4h-2.4z" fill-rule="evenodd"/>
<path d="M84.9 31.7h2.4v2.4h-2.4z" fill-rule="evenodd"/>
<path d="M80.1 31.7h2.4v2.4h-2.4z" fill-rule="evenodd"/>
<path d="M108.9 31.7h2.4v2.4h-2.4z" fill-rule="evenodd"/>
<path d="M113.7 31.7h2.4v2.4h-2.4z" fill-rule="evenodd"/>
<path d="M118.5 31.7h2.4v2.4h-2.4z" fill-rule="evenodd"/>
<path d="M111.3 29.3h2.4v2.4h-2.4z" fill-rule="evenodd"/>
<path d="M116.1 29.3h2.4v2.4h-2.4z" fill-rule="evenodd"/>
<path d="M120.9 29.3h2.4v2.4h-2.4z" fill-rule="evenodd"/>
<path d="M123.3 31.7h2.4v2.4h-2.4z" fill-rule="evenodd"/>
<path d="M128.1 31.7h2.4v2.4h-2.4z" fill-rule="evenodd"/>
<path d="M132.9 31.7h2.4v2.4h-2.4z" fill-rule="evenodd"/>
<path d="M125.7 29.3h2.4v2.4h-2.4z" fill-rule="evenodd"/>
<path d="M130.5 29.3h2.4v2.4h-2.4z" fill-rule="evenodd"/>
<path d="M135.3 29.3h2.4v2.4h-2.4z" fill-rule="evenodd"/>
</g>
<path d="M49.3 27.3h119.2v71.2h-119.2zM51.3 29.3h115.2v67.2h-115.2z" fill="none" stroke="#231f20" stroke-width=".21"/>
<g fill="#0a4fa2">
<path d="M164.1 29.3h2.4v2.4h-2.4z" fill-rule="evenodd"/>
<path d="M159.3 29.3h2.4v2.4h-2.4z" fill-rule="evenodd"/>
<path d="M154.5 29.3h2.4v2.4h-2.4z" fill-rule="evenodd"/>
<path d="M161.7 31.7h2.4v2.4h-2.4z" fill-rule="evenodd"/>
<path d="M156.9 31.7h2.4v2.4h-2.4z" fill-rule="evenodd"/>
<path d="M152.1 31.7h2.4v2.4h-2.4z" fill-rule="evenodd"/>
<path d="M149.7 29.3h2.4v2.4h-2.4z" fill-rule="evenodd"/>
<path d="M144.9 29.3h2.4v2.4h-2.4z" fill-rule="evenodd"/>
<path d="M140.1 29.3h2.4v2.4h-2.4z" fill-rule="evenodd"/>
<path d="M147.3 31.7h2.4v2.4h-2.4z" fill-rule="evenodd"/>
<path d="M142.5 31.7h2.4v2.4h-2.4z" fill-rule="evenodd"/>
<path d="M137.7 31.7h2.4v2.4h-2.4z" fill-rule="evenodd"/>
<path d="M161.7 36.5h2.4v2.4h-2.4z" fill-rule="evenodd"/>
<path d="M164.1 34.1h2.4v2.4h-2.4z" fill-rule="evenodd"/>
<path d="M161.7 46.1h2.4v2.4h-2.4z" fill-rule="evenodd"/>
<path d="M164.1 43.7h2.4v2.4h-2.4z" fill-rule="evenodd"/>
<path d="M164.1 38.9h2.4v2.4h-2.4z" fill-rule="evenodd"/>
<path d="M161.7 41.3h2.4v2.4h-2.4z" fill-rule="evenodd"/>
<path d="M161.7 65.3h2.4v2.4h-2.4z" fill-rule="evenodd"/>
<path d="M164.1 62.9h2.4v2.4h-2.4z" fill-rule="evenodd"/>
<path d="M164.1 58.1h2.4v2.4h-2.4z" fill-rule="evenodd"/>
<path d="M161.7 60.5h2.4v2.4h-2.4z" fill-rule="evenodd"/>
<path d="M164.1 48.5h2.4v2.4h-2.4z" fill-rule="evenodd"/>
<path d="M161.7 50.9h2.4v2.4h-2.4z" fill-rule="evenodd"/>
<path d="M161.7 55.7h2.4v2.4h-2.4z" fill-rule="evenodd"/>
<path d="M164.1 53.3h2.4v2.4h-2.4z" fill-rule="evenodd"/>
<path d="M164.1 86.9h2.4v2.4h-2.4z" fill-rule="evenodd"/>
<path d="M161.7 89.3h2.4v2.4h-2.4z" fill-rule="evenodd"/>
<path d="M161.7 94.1h2.4v2.4h-2.4z" fill-rule="evenodd"/>
<path d="M164.1 91.7h2.4v2.4h-2.4z" fill-rule="evenodd"/>
<path d="M164.1 67.7h2.4v2.4h-2.4z" fill-rule="evenodd"/>
<path d="M161.7 70.1h2.4v2.4h-2.4z" fill-rule="evenodd"/>
<path d="M161.7 74.9h2.4v2.4h-2.4z" fill-rule="evenodd"/>
<path d="M164.1 72.5h2.4v2.4h-2.4z" fill-rule="evenodd"/>
<path d="M161.7 84.5h2.4v2.4h-2.4z" fill-rule="evenodd"/>
<path d="M164.1 82.1h2.4v2.4h-2.4z" fill-rule="evenodd"/>
<path d="M164.1 77.3h2.4v2.4h-2.4z" fill-rule="evenodd"/>
<path d="M161.7 79.7h2.4v2.4h-2.4z" fill-rule="evenodd"/>
<path d="M51.3 36.5h2.4v2.4h-2.4z" fill-rule="evenodd"/>
<path d="M53.7 34.1h2.4v2.4h-2.4z" fill-rule="evenodd"/>
<path d="M51.3 46.1h2.4v2.4h-2.4z" fill-rule="evenodd"/>
<path d="M53.7 43.7h2.4v2.4h-2.4z" fill-rule="evenodd"/>
<path d="M53.7 38.9h2.4v2.4h-2.4z" fill-rule="evenodd"/>
<path d="M51.3 41.3h2.4v2.4h-2.4z" fill-rule="evenodd"/>
<path d="M51.3 65.3h2.4v2.4h-2.4z" fill-rule="evenodd"/>
<path d="M53.7 62.9h2.4v2.4h-2.4z" fill-rule="evenodd"/>
<path d="M53.7 58.1h2.4v2.4h-2.4z" fill-rule="evenodd"/>
<path d="M51.3 60.5h2.4v2.4h-2.4z" fill-rule="evenodd"/>
<path d="M53.7 48.5h2.4v2.4h-2.4z" fill-rule="evenodd"/>
<path d="M51.3 50.9h2.4v2.4h-2.4z" fill-rule="evenodd"/>
<path d="M51.3 55.7h2.4v2.4h-2.4z" fill-rule="evenodd"/>
<path d="M53.7 53.3h2.4v2.4h-2.4z" fill-rule="evenodd"/>
<path d="M53.7 86.9h2.4v2.4h-2.4z" fill-rule="evenodd"/>
<path d="M51.3 89.3h2.4v2.4h-2.4z" fill-rule="evenodd"/>
<path d="M51.3 94.1h2.4v2.4h-2.4z" fill-rule="evenodd"/>
<path d="M53.7 91.7h2.4v2.4h-2.4z" fill-rule="evenodd"/>
<path d="M53.7 67.7h2.4v2.4h-2.4z" fill-rule="evenodd"/>
<path d="M51.3 70.1h2.4v2.4h-2.4z" fill-rule="evenodd"/>
<path d="M51.3 74.9h2.4v2.4h-2.4z" fill-rule="evenodd"/>
<path d="M53.7 72.5h2.4v2.4h-2.4z" fill-rule="evenodd"/>
<path d="M51.3 84.5h2.4v2.4h-2.4z" fill-rule="evenodd"/>
<path d="M53.7 82.1h2.4v2.4h-2.4z" fill-rule="evenodd"/>
<path d="M53.7 77.3h2.4v2.4h-2.4z" fill-rule="evenodd"/>
<path d="M51.3 79.7h2.4v2.4h-2.4z" fill-rule="evenodd"/>
<path d="M60.9 94.1h2.4v2.4h-2.4z" fill-rule="evenodd"/>
<path d="M58.5 91.7h2.4v2.4h-2.4z" fill-rule="evenodd"/>
<path d="M63.3 91.7h2.4v2.4h-2.4z" fill-rule="evenodd"/>
<path d="M65.7 94.1h2.4v2.4h-2.4z" fill-rule="evenodd"/>
<path d="M70.5 94.1h2.4v2.4h-2.4z" fill-rule="evenodd"/>
<path d="M75.3 94.1h2.4v2.4h-2.4z" fill-rule="evenodd"/>
<path d="M68.1 91.7h2.4v2.4h-2.4z" fill-rule="evenodd"/>
<path d="M72.9 91.7h2.4v2.4h-2.4z" fill-rule="evenodd"/>
<path d="M77.7 91.7h2.4v2.4h-2.4z" fill-rule="evenodd"/>
<path d="M106.5 91.7h2.4v2.4h-2.4z" fill-rule="evenodd"/>
<path d="M101.7 91.7h2.4v2.4h-2.4z" fill-rule="evenodd"/>
<path d="M96.9 91.7h2.4v2.4h-2.4z" fill-rule="evenodd"/>
<path d="M104.1 94.1h2.4v2.4h-2.4z" fill-rule="evenodd"/>
<path d="M99.3 94.1h2.4v2.4h-2.4z" fill-rule="evenodd"/>
<path d="M94.5 94.1h2.4v2.4h-2.4z" fill-rule="evenodd"/>
<path d="M92.1 91.7h2.4v2.4h-2.4z" fill-rule="evenodd"/>
<path d="M87.3 91.7h2.4v2.4h-2.4z" fill-rule="evenodd"/>
<path d="M82.5 91.7h2.4v2.4h-2.4z" fill-rule="evenodd"/>
<path d="M89.7 94.1h2.4v2.4h-2.4z" fill-rule="evenodd"/>
<path d="M84.9 94.1h2.4v2.4h-2.4z" fill-rule="evenodd"/>
<path d="M80.1 94.1h2.4v2.4h-2.4z" fill-rule="evenodd"/>
<path d="M108.9 94.1h2.4v2.4h-2.4z" fill-rule="evenodd"/>
<path d="M113.7 94.1h2.4v2.4h-2.4z" fill-rule="evenodd"/>
<path d="M118.5 94.1h2.4v2.4h-2.4z" fill-rule="evenodd"/>
<path d="M111.3 91.7h2.4v2.4h-2.4z" fill-rule="evenodd"/>
<path d="M116.1 91.7h2.4v2.4h-2.4z" fill-rule="evenodd"/>
<path d="M120.9 91.7h2.4v2.4h-2.4z" fill-rule="evenodd"/>
<path d="M123.3 94.1h2.4v2.4h-2.4z" fill-rule="evenodd"/>
<path d="M128.1 94.1h2.4v2.4h-2.4z" fill-rule="evenodd"/>
<path d="M132.9 94.1h2.4v2.4h-2.4z" fill-rule="evenodd"/>
<path d="M125.7 91.7h2.4v2.4h-2.4z" fill-rule="evenodd"/>
<path d="M130.5 91.7h2.4v2.4h-2.4z" fill-rule="evenodd"/>
<path d="M135.3 91.7h2.4v2.4h-2.4z" fill-rule="evenodd"/>
<path d="M159.3 91.7h2.4v2.4h-2.4z" fill-rule="evenodd"/>
<path d="M154.5 91.7h2.4v2.4h-2.4z" fill-rule="evenodd"/>
<path d="M156.9 94.1h2.4v2.4h-2.4z" fill-rule="evenodd"/>
<path d="M152.1 94.1h2.4v2.4h-2.4z" fill-rule="evenodd"/>
<path d="M149.7 91.7h2.4v2.4h-2.4z" fill-rule="evenodd"/>
<path d="M144.9 91.7h2.4v2.4h-2.4z" fill-rule="evenodd"/>
<path d="M140.1 91.7h2.4v2.4h-2.4z" fill-rule="evenodd"/>
<path d="M147.3 94.1h2.4v2.4h-2.4z" fill-rule="evenodd"/>
<path d="M142.5 94.1h2.4v2.4h-2.4z" fill-rule="evenodd"/>
<path d="M137.7 94.1h2.4v2.4h-2.4z" fill-rule="evenodd"/>
<path d="M56.1 94.1h2.4v2.4h-2.4z" fill-rule="evenodd"/>
</g>
<path d="M81.9 80.4l6.9-5.7a.58 .58 0 0 1 .7-.1 .58 .58 0 0 1 .3 .6l-1 4.3 7.4-.6v4l-7.4-.5 1 4.2a.58 .58 0 0 1-.3 .6 .58 .58 0 0 1-.7 0l-7-5.9a.55 .55 0 0 1 .1-.9z" fill-rule="evenodd" fill="#2e3092"/>
<path d="M175.5 87.3v11.2" fill="none" stroke="#231f20" stroke-width=".21"/>
<g fill="#231f20">
<path d="M175.5 87.3l.5 1.7h-1z"/>
<path d="M175 96.8h1l-.5 1.7z"/>
</g>
<path d="M175.5 74.5v12.8" fill="none" stroke="#231f20" stroke-width=".21"/>
<g fill="#231f20">
<path d="M175.5 74.5l.5 1.7h-1z"/>
<path d="M175 85.6h1l-.5 1.7z"/>
</g>
<path d="M168.5 19.1v4.6M49.3 21.7h119.2M172.6 74.5h5.7M172.6 87.3h5.7" fill="none" stroke="#231f20" stroke-width=".21"/>
<g fill="#231f20">
<path d="M49.3 21.7l1.7-.4v.9z"/>
<path d="M166.9 21.3l1.6 .4-1.6 .5z"/>
</g>
<path d="M49.3 19.1v4.6M186.1 27.3v71.2" fill="none" stroke="#231f20" stroke-width=".21"/>
<g fill="#231f20">
<path d="M186.1 27.3l.5 1.7h-1z"/>
<path d="M185.6 96.8h1l-.5 1.7z"/>
</g>
<path d="M183.3 27.3h5.7M29.7 49.7h5.9M29.7 58.1h5.9M29.7 67.7h5.9M29.7 76.1h5.9M29.7 98.5h5.9M29.7 85.7h5.9M32.7 85.7v12.8M172.6 98.5h5.7M183.3 98.5h5.7" fill="none" stroke="#231f20" stroke-width=".21"/>
<g fill="#231f20">
<path d="M32.7 85.7l.5 1.7h-1z"/>
<path d="M32.2 96.8h1l-.5 1.7z"/>
</g>
<path d="M32.7 76.1v9.6" fill="none" stroke="#231f20" stroke-width=".21"/>
<g fill="#231f20">
<path d="M32.7 76.1l.5 1.7h-1z"/>
<path d="M32.2 84h1l-.5 1.7z"/>
</g>
<path d="M32.7 58.1v9.6" fill="none" stroke="#231f20" stroke-width=".21"/>
<g fill="#231f20">
<path d="M32.7 58.1l.5 1.7h-1z"/>
<path d="M32.2 66h1l-.5 1.7z"/>
</g>
<path d="M32.7 40.1v9.6" fill="none" stroke="#231f20" stroke-width=".21"/>
<g fill="#231f20">
<path d="M32.7 40.1l.5 1.7h-1z"/>
<path d="M32.2 48h1l-.5 1.7z"/>
</g>
<path d="M81.6 106.3h14.6" fill="none" stroke="#231f20" stroke-width=".21"/>
<g fill="#231f20">
<path d="M81.6 106.3l1.7-.5v.9z"/>
<path d="M94.5 105.8l1.7 .5-1.7 .4z"/>
</g>
<path d="M40.5 98.5h5.9M40.5 96.5h5.9M43.5 91.7v4.8M81.6 103.6v5.5M96.2 103.6v5.5" fill="none" stroke="#231f20" stroke-width=".21"/>
<path d="M43 94.8h1l-.5 1.7z" fill="#231f20"/>
<path d="M43.5 98.5v4.8" fill="none" stroke="#231f20" stroke-width=".21"/>
<path d="M43.5 98.5l.5 1.7h-1z" fill="#231f20"/>
<path d="M40.5 34.1h5.9M40.5 29.3h5.9M43.5 24.5v4.8" fill="none" stroke="#231f20" stroke-width=".21"/>
<path d="M43 27.6h1l-.5 1.7z" fill="#231f20"/>
<path d="M43.5 34.1v4.8" fill="none" stroke="#231f20" stroke-width=".21"/>
<path d="M43.5 34.1l.5 1.7h-1z" fill="#231f20"/>
<path d="M40.5 31.7h5.9M43.5 29.3v4.8M32.7 67.7v8.4" fill="none" stroke="#231f20" stroke-width=".21"/>
<g fill="#231f20">
<path d="M32.7 67.7l.5 1.7h-1z"/>
<path d="M32.2 74.4h1l-.5 1.7z"/>
</g>
<path d="M29.7 27.3h5.9M32.7 27.3v12.8M29.7 40.1h5.9" fill="none" stroke="#231f20" stroke-width=".21"/>
<g fill="#231f20">
<path d="M32.7 27.3l.5 1.7h-1z"/>
<path d="M32.2 38.4h1l-.5 1.7z"/>
</g>
<path d="M32.7 49.7v8.4" fill="none" stroke="#231f20" stroke-width=".21"/>
<g fill="#231f20">
<path d="M32.7 49.7l.5 1.7h-1z"/>
<path d="M32.2 56.4h1l-.5 1.7z"/>
</g>
<path d="M190.5 281.1l-6 5.8M196.7 281l-5.9 5.7" fill="none" stroke="#231f20" stroke-width=".21"/>
<path d="M154.7 277h16" fill="none" stroke="#231f20" stroke-width=".21" stroke-dasharray=".2 1" stroke-linecap="butt"/>
<g font-size="9.6" fill="#2e3092">
<text x="82.9" y="49.7">POLICE</text>
<text x="65.7" y="67.7">ENFORCEMENT</text>
<text x="105.5" y="85.7">BAY</text>
<text x="82.9" y="153.3">POLICE</text>
<text x="65.7" y="171.3">ENFORCEMENT</text>
<text x="81.6" y="189.3">BAY</text>
</g>
<g font-size="7.1" fill="#231f20">
<text x="115.5" y="247.7">INFORMATION SIGN</text>
<text x="175.4" y="272.3">TC9857_1</text>
</g>
<g font-size="5.6" fill="#231f20">
<text x="156.3" y="110.9">LEFT</text>
<text x="153.8" y="215.4">RIGHT</text>
<text x="103.2" y="257.1">“POLICE ENFORCEMENT BAY (L&amp;R)”</text>
</g>
<g font-size="4.2" fill="#231f20">
<text x="16.1" y="267">Planning, Design &amp; Operations Division</text>
<text x="96.8" y="267">APPROVED AS OFFICIAL TRAFFIC SIGN</text>
<text x="22.1" y="272.6">Traffic Engineering &amp; Road Safety</text>
<text x="174.4" y="285.3">A</text>
<text x="180.4" y="285.3">B</text>
<text x="186.3" y="285.3">C</text>
<text x="192.3" y="285.3">D</text>
<text x="198.6" y="285.4">E</text>
</g>
<g font-size="3.5" fill="#231f20">
<text x="19.3" y="216.7">Colour Legend</text>
<text x="122.3" y="230.7">Note: * To suit 30 mm x 30 mm chequered pattern.</text>
<text x="16.7" y="280.4">Designed</text>
<text x="42.7" y="280.4">Checked</text>
<text x="69.7" y="280.4">Scale</text>
<text x="98.5" y="281.3">PRINCIPAL ENGINEER</text>
<text x="156.2" y="276">2/05/07</text>
<text x="159.2" y="281">Date</text>
<text x="180.5" y="278.8">Page 1/3</text>
<text x="17" y="284.8">RH 6/96</text>
<text x="42.7" y="284.8">DJ 05/07</text>
<text x="69.7" y="285">Not to Scale</text>
<text x="98.5" y="285.1">(Traffic Engineering)</text>
</g>
<g font-size="3.4" fill="#231f20">
<text x="105.4" y="20">1490*</text>
<text x="24.9" y="34.9">160</text>
<text x="36" y="34.4">30</text>
<text x="36" y="31.7">30</text>
<text x="20.2" y="45.9">120EM</text>
<text x="24.9" y="55.1">105</text>
<text x="20" y="63.9">120DN</text>
<text x="188.1" y="64.1">890*</text>
<text x="24.9" y="73.1">105</text>
<text x="20.3" y="81.9">120EM</text>
<text x="176.9" y="82.1">160</text>
<text x="24.9" y="93.3">160</text>
<text x="41.6" y="90.9">25</text>
<text x="176.9" y="94.1">140</text>
<text x="86.1" y="104.8">182</text>
<text x="105.4" y="123.6">1490*</text>
<text x="36" y="137.9">30</text>
<text x="36" y="135.2">30</text>
<text x="24.9" y="138.5">160</text>
<text x="20.2" y="149.5">120EM</text>
<text x="24.9" y="158.7">105</text>
<text x="20" y="167.5">120DN</text>
<text x="188.1" y="167.6">890*</text>
<text x="24.9" y="176.7">105</text>
<text x="20.3" y="185.5">120EM</text>
<text x="176.9" y="185.7">160</text>
<text x="24.9" y="196.9">160</text>
<text x="41.6" y="194.5">25</text>
<text x="176.9" y="197.7">140</text>
<text x="126.1" y="208.4">182</text>
</g>
<g font-size="3.2" fill="#231f20">
<text x="25.6" y="224.3">Retroreflective blue</text>
<text x="25.6" y="231.4">Retroreflective white</text>
</g>
</svg>
